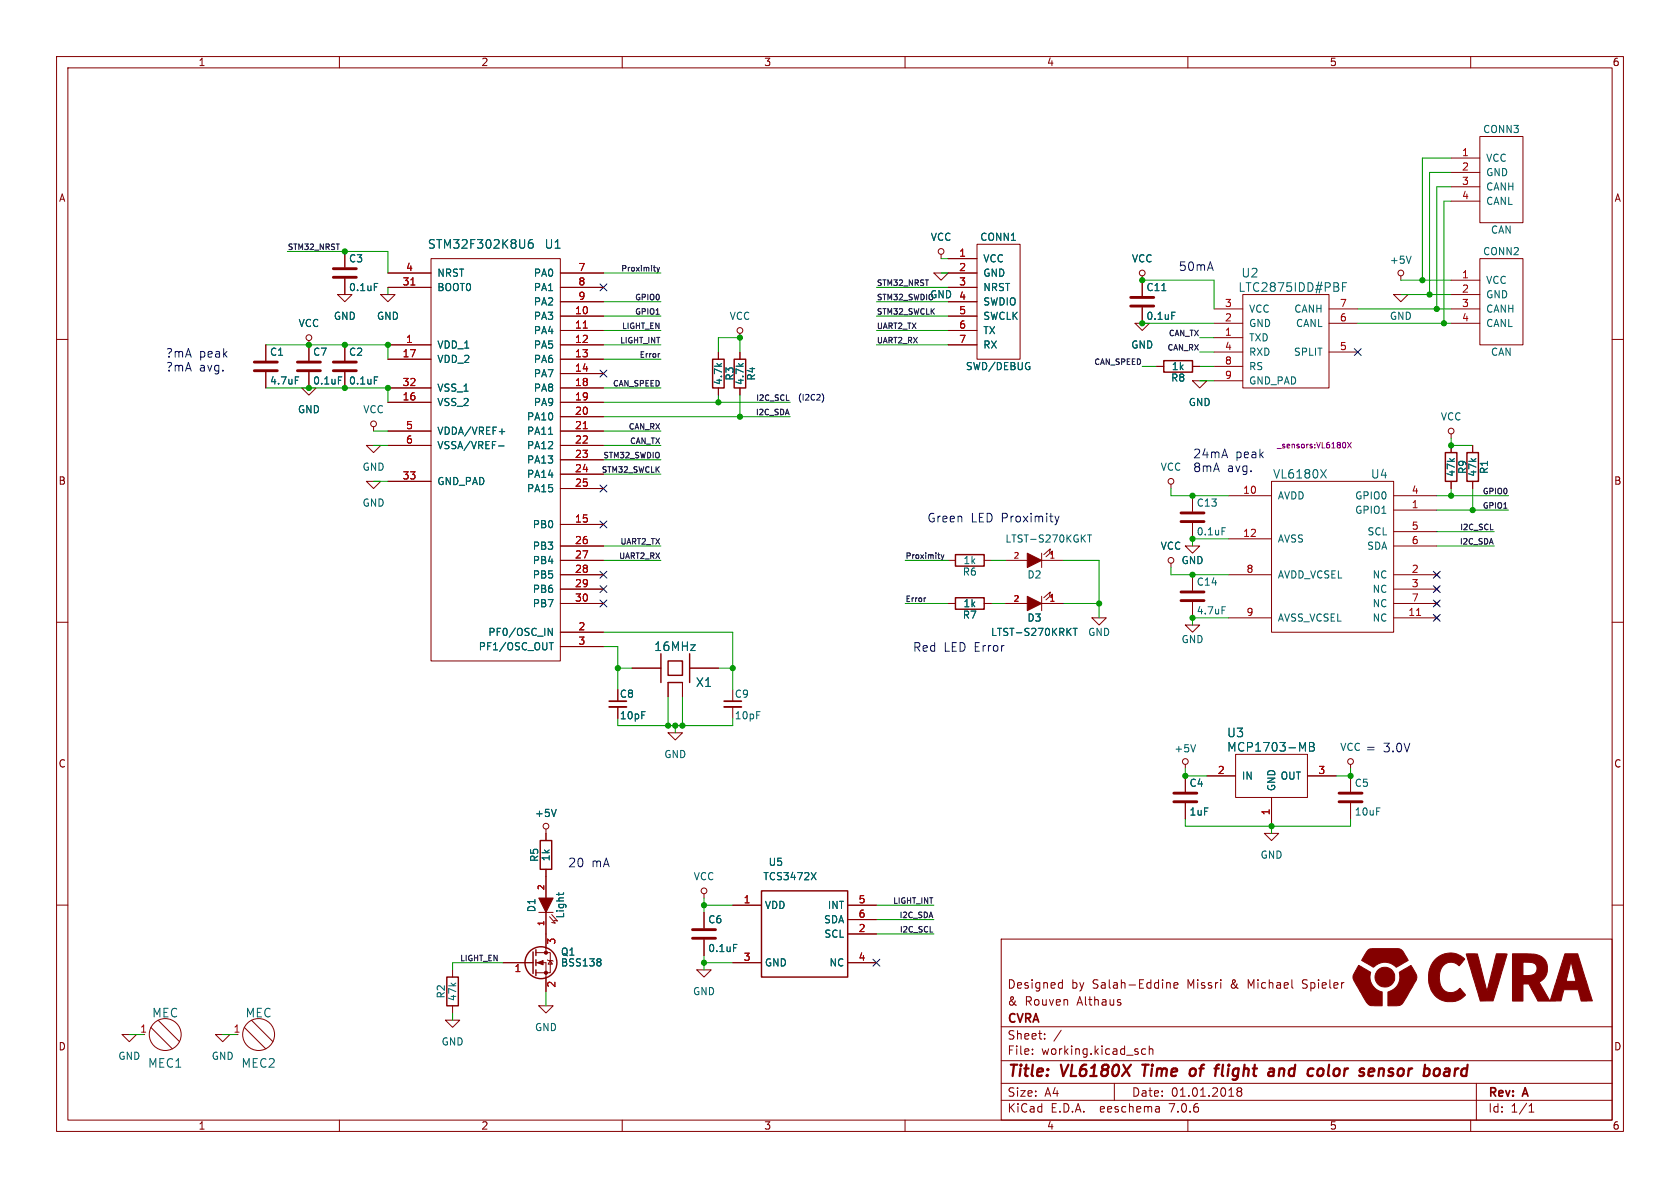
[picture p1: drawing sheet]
<svg xmlns="http://www.w3.org/2000/svg" width="297mm" height="210mm" viewBox="0 0 297 210" stroke-linecap="round" stroke-linejoin="round" font-family="sans-serif">
<g fill="none" stroke="#840000" stroke-width=".18">
<path d="M10 10h277v190h-277zM12 12h273v186h-273zM60 10v2M110 10v2M160 10v2M210 10v2M260 10v2M256.5 27.9h5.1M256.5 30.5h5.1M256.5 33h5.1M256.5 35.6h5.1M261.6 24.1h7.6v15.3h-7.6z"/>
<path d="M10 60h2M59.7 52.1h2.5l-1.2 1.2zM61 44.5v2.7M61 49.3v2.8M67.3 52.1h2.5l-1.2 1.2zM68.6 48.3h7.6M68.6 50.8h7.6M76.2 45.7h22.9v71.1h-22.9zM99.1 48.3h7.6M99.1 50.8h7.6M99.1 53.3h7.6M99.1 55.9h7.6"/>
<path d="M99.1 58.4h7.6M130.8 58.9v.8M165.1 48.3h2.5l-1.2 1.2zM166.4 45v.7M167.6 45.7h5.1M167.6 48.3h5.1M167.6 50.8h5.1M167.6 53.3h5.1M167.6 55.9h5.1M167.6 58.4h5.1M172.7 43.2h7.6v20.3h-7.6zM200.7 57.2h2.5l-1.3 1.2z"/>
<path d="M201.9 48.8v3.5M201.9 54.4v2.8M214.6 54.6h5.1M214.6 57.2h5.1M214.6 59.7h5.1M219.7 52.1h15.2v16.5h-15.2zM234.9 54.6h5.1M234.9 57.2h5.1M246.4 52.1h2.5l-1.3 1.2zM247.6 48.8v.7M256.5 49.5h5.1M256.5 52.1h5.1"/>
<path d="M256.5 54.6h5.1M256.5 57.2h5.1M261.6 45.7h7.6v15.3h-7.6zM285 60h2M47 61v2.8M47 65.8v2.8M53.3 68.6h2.6l-1.3 1.3zM54.6 60.2v3.6M54.6 65.8v2.8M61 61v2.8M61 65.8v2.8M64.8 78.7h2.5l-1.3 1.3z"/>
<path d="M66 75.4v.8M68.6 61h7.6M68.6 63.5h7.6M68.6 71.1h7.6M68.6 68.6h7.6M68.6 76.2h7.6M68.6 78.7h7.6M99.1 61h7.6M99.1 63.5h7.6M99.1 66h7.6M99.1 71.1h7.6M99.1 68.6h7.6"/>
<path d="M99.1 73.7h7.6M99.1 76.2h7.6M99.1 78.7h7.6M127 62.2v1.3M127 68.6v1.3M130.8 62.2v1.3M130.8 68.6v1.3M167.6 61h5.1M204.5 64.8h1.2M210.8 67.3h2.6l-1.3 1.3zM210.8 64.8h1.3M214.6 64.8h5.1"/>
<path d="M214.6 62.2h5.1M214.6 67.3h5.1M234.9 62.2h5.1M256.5 76.7v.8M256.5 78.7v1.3M260.3 78.7v1.3M64.8 85.1h2.5l-1.3 1.3zM68.6 85.1h7.6M99.1 99.1h7.6M99.1 96.5h7.6M99.1 92.7h7.6M99.1 81.3h7.6"/>
<path d="M99.1 83.8h7.6M99.1 86.4h7.6M167.6 99.1h1.3M174 99.1h1.3M177.8 99.1h3.8M184.1 97.8v2.5M184.1 99.1h3.9M185.5 97.7l.2-.7-1.2 1M185.9 98l.2-.6-1.2 1M207 85.6v.8M207 99.6v.7M209.5 96.5h2.6l-1.3 1.3z"/>
<path d="M210.8 87.6v2.8M210.8 92.5v2.8M217.2 87.6h7.6M217.2 95.3h7.6M224.8 85.1h21.6v26.7h-21.6zM246.4 90.2h7.6M246.4 87.6h7.6M246.4 94h7.6M246.4 96.5h7.6M256.5 85.1v1.3M260.3 85.1v1.3M10 110h2"/>
<path d="M99.1 106.7h7.6M99.1 101.6h7.6M99.1 104.1h7.6M99.1 111.8h7.6M99.1 114.3h7.6M111.8 118.1h5M121.9 118.1h5.1M167.6 106.7h1.3M174 106.7h1.3M177.8 106.7h3.8M184.1 105.4v2.6M184.1 106.7h3.9"/>
<path d="M185.5 105.3l.2-.7-1.2 1.1M185.9 105.7l.2-.7-1.2 1M193 109.2h2.6l-1.3 1.3zM209.5 110.5h2.6l-1.3 1.3zM210.8 101.6v2.8M210.8 106.4v2.8M217.2 109.2h7.6M217.2 101.6h7.6M246.4 106.7h7.6M246.4 109.2h7.6M246.4 101.6h7.6M246.4 104.1h7.6"/>
<path d="M253.6 108.8l.8 .8M253.6 101.2l.8 .8M253.6 103.8l.8 .7M253.6 106.3l.8 .8M254.4 108.8l-.8 .8M254.4 101.2l-.8 .8M254.4 103.8l-.8 .7M254.4 106.3l-.8 .8M285 110h2M109.2 125v2M118.1 129.5h2.5l-1.2 1.3zM118.1 120.7v2.5"/>
<path d="M120.6 120.7v2.5M129.5 125v2M209.5 135.1v.8M209.5 137.2v2.8M213.4 137.2h5M218.4 133.4h12.7v7.6h-12.7zM231.1 137.2h5.1M238.8 135.1v.8M238.8 137.2v2.8M10 160h2M96.5 146.6v2M96.5 153.7v5.1"/>
<path d="M124.5 158v.8M209.5 142v2.8M223.5 147.3h2.6l-1.3 1.3zM224.8 141v5.1M238.8 142v2.8M285 160h2M80 171.5v1.2M80 177.8v1.3M88.9 170.2h5.3M94.7 170.2h1.8v5.1M94.7 168.4h1.8M95.2 177.8h2.6l-1.3 1.3z"/>
<path d="M95.2 161.3h2.6M96.5 168.4h.8v3.6h-2.6M96.5 161.3v7.1M96.8 169.7l.1 .1h.8l.1 .1M97.2 162.1l1 1.1-.7-.1M97.3 169.8l.4 .6h-.8zM97.5 161.7l1.1 1.1-.7-.1M123.2 171.5h2.5l-1.2 1.2zM124.5 161.3v2.8M124.5 166.1v2.8M129.5 160h5.1M129.5 170.2h5.1"/>
<path d="M149.9 160h5M149.9 165.1h5M149.9 170.2h5M149.9 162.6h5M177 166h108v32h-108zM187.4 173.7l.4 .1M187.8 173.2v1.5M187.8 174.6l-.4 .1M198 177.2l.2 .2-.2 .3M198 176.7l.1 .1M206.3 173.8h.5l.1 .9M207.5 174.2l.7-.1v-.3l-.5-.1-.2 .2 .1 .7h.6"/>
<path d="M21.6 182.9h2.5l-1.2 1.3zM26.7 181.6l3.8 3.8M27.9 180.3l3.8 3.9M38.1 182.9h2.5l-1.2 1.3zM43.2 181.6l3.8 3.8M44.4 180.3l3.9 3.9M60 198v2M78.7 180.3h2.6l-1.3 1.3zM110 198v2M160 198v2M177 194.5h108M177 191.5h108"/>
<path d="M177 187.5h108M177 181.5h108M182.5 186.3v.1M182.5 185.5v.1M184.7 183.6v.1M184.7 182.8v.1M187.6 182.1l-1.3 2M197 191.5v3M202.5 185.5l-.4-.1-.3 .3v.4l.2 .2h.5M203.2 185.5l.2-.1 .3 .1 .1 .9M203.2 184.9v1.5M204.9 195.7l.1 .9"/>
<path d="M205 196.5l-.2 .1M205 196h-.2M210 198v2M218.7 192.4v.3l.3 .2M219 192.9l-.3 .3v.5l.3 .1h.2l.3-.3v-.4l-.3-.2M219 192.9h.2M219.5 192.4v.3l-.3 .2M260 198v2M261 191.5v6.5M270.3 196.6h.9M270.3 195.5l.4-.4v1.5"/>
<circle cx="54.6" cy="59.7" r=".51"/>
<circle cx="130.8" cy="58.4" r=".51"/>
<circle cx="166.4" cy="44.5" r=".51"/>
<circle cx="201.9" cy="48.3" r=".51"/>
<circle cx="247.7" cy="48.3" r=".51"/>
<circle cx="66" cy="74.9" r=".51"/>
<circle cx="256.5" cy="76.2" r=".51"/>
<circle cx="207" cy="85.1" r=".51"/>
<circle cx="207" cy="99.1" r=".51"/>
<circle cx="209.6" cy="134.6" r=".51"/>
<circle cx="238.8" cy="134.6" r=".51"/>
<circle cx="96.5" cy="146.1" r=".51"/>
<circle cx="124.5" cy="157.5" r=".51"/>
<circle cx="29.2" cy="182.9" r="2.82"/>
<circle cx="45.7" cy="182.9" r="2.82"/>
</g>
<g fill="none" stroke="#840000" stroke-width=".4">
<path d="M201.9 188.2h1.2M202.5 188.2l-.2 2M211.3 189.8a.57 .57 0 0 1-.9 .2M211.3 189.1a.57 .57 0 0 0-.9 .2M216.2 188.2l-.2 1.7 .3 .3M226.2 188.9l-.1 1.3M226.8 188.9l-.6 .2M233.7 188.9l.3 .4-.1 .5-.2 .3M243.8 188.9l-.1 1.3M244.6 189a.57 .57 0 0 0-.8 .1M251.9 188.2l-.2 2M255.5 189l.2-.1 .5 .1v1.2"/>
<path d="M256.2 190.1l-.7 .1M256.3 189.4h-.7"/>
</g>
<g fill="#840000" stroke="#840000" stroke-width=".18">
<path d="M181.6 105.4l2.5 1.3-2.5 1.3z"/>
<path d="M240.2 170.6l2.1 1.3a2.68 2.68 0 0 0 2 3.4v2.5h-1.3a1.49 1.49 0 0 1-1.7-1.1l-1.7-2.8a1.63 1.63 0 0 1 .1-2.3z"/>
<path d="M247.4 171.9l2.1-1.2 1 1.8-.2 .8-1.9 3.4a1.5 1.5 0 0 1-1.5 1.1h-1.5v-2.4a2.79 2.79 0 0 0 2-3.5z"/>
<path d="M241.8 168l.3-.2 .5-.1h4.7a1.33 1.33 0 0 1 1.1 1.1l.5 1-2.1 1.2a2.78 2.78 0 0 0-4 0l-2.1-1.2z"/>
<path d="M267.4 168.6h3.2a2.64 2.64 0 0 1 2.9 1.9 2.64 2.64 0 0 1-1.4 3.1l1.9 3.4h-2.1l-1.6-3.1h-1.1v3.1h-1.8v-4.5h2.7a1.45 1.45 0 0 0 1.6-1 1.06 1.06 0 0 0-1.2-1.4h-1.3v2.4h-1.8z"/>
<path d="M253.6 169.7a3.5 3.5 0 0 1 5.3-.1l-.9 1.1a1.98 1.98 0 0 0-2.2-.5 1.98 1.98 0 0 0-1.3 1.8 3.1 3.1 0 0 0 1.2 3.3 2.27 2.27 0 0 0 2.4-.6l1 1.1-.1 .2a3.2 3.2 0 0 1-2.2 1.1 3.8 3.8 0 0 1-4.2-3.8 4.7 4.7 0 0 1 1-3.6z"/>
<path d="M259.2 168.6h2l1.7 6.6 1.6-6.6 1.9 .1-2.4 8.2-2.3 .1z"/>
<path d="M276.7 168.6h2.2l2.6 8.3-2 .1-.5-2h-2.5l-.5 1.9-2 .1 1.2-3.6 3.4 .1-.9-3.4-.8 3.3h-1.7z"/>
<path d="M181.6 97.8l2.5 1.3-2.5 1.2z"/>
<path d="M95.2 158.8h2.6l-1.3 2.5z"/>
<path d="M95 170.2l1-.4v.8z"/>
<circle cx="244.8" cy="172.7" r="1.76"/>
<circle cx="96.5" cy="172" r=".28"/>
<circle cx="96.5" cy="168.4" r=".28"/>
</g>
<g fill="none" stroke="#006464" stroke-width=".18">
<path d="M66.2 50.1h.6M94.1 42.4a.6 .6 0 0 0-.7 .6v.6l.1 .2 .5 .1 .2-.2 .1-.5-.2-.2-.4-.1-.3 .3M205.4 51.4h.7M207.2 55.2h.6M237.3 50.7h.6M238.1 50h-.8v1.5M249.5 45.3l-.5 1.3M52.2 66.6h.6M59.8 66.6h.6M66.2 66.6h.6M88.1 78.8h1M88.3 76.3h.9"/>
<path d="M97 76.8h.7M181.8 64.8h.3l-.1 .5M192.3 94.6h.7M192.6 94.6v1.2M216 93.3h.6M233.5 83l1 1.5M234.5 83l-1 1.5M96.9 111.1l.7 1.2v-1.2M97.1 113.6h.7M97.5 113.6v1.3M189.7 111.1h.7M190.1 111.1v1.2"/>
<path d="M216 107.3h.6M211.4 131.6l-.5 1.3M231.5 131.3h.5l.2 .1 .1 .3-.3 .3a.41 .41 0 0 1 .4 .3 .41 .41 0 0 1-.3 .5h-.6zM231.5 132h.5M98.3 143.1l-.4 1.2M98.8 157.8v.5M99.6 157.8v.3M143.4 154.2l.9 1.3M144.3 154.2l-.9 1.3M106 169.5l.2 .2-.2 .3 .2 .3v.2l-.2 .3M129.7 166.9h.6"/>
</g>
<g fill="none" stroke="#840000" stroke-width=".51">
<path d="M58.9 49h4.1M58.9 47.5h4.1M199.9 54.1h4.1M199.9 52.6h4.1M45 65.5h4M45 64h4M52.6 65.5h4M52.6 64h4M58.9 65.5h4.1M58.9 64h4.1M208.8 92.2h4.1M208.8 90.7h4.1"/>
<path d="M208.8 106.2h4.1M208.8 104.6h4.1M207.5 141.7h4.1M207.5 140.2h4.1M236.7 141.7h4.1M236.7 140.2h4.1M122.4 165.9h4.1M122.4 164.3h4.1"/>
</g>
<g fill="none" stroke="#840000" stroke-width=".25">
<path d="M126 63.5h2v5.1h-2zM129.8 63.5h2v5.1h-2zM205.7 63.8h5.1v2h-5.1zM168.9 98h5.1v2.1h-5.1zM255.5 80h2.1v5.1h-2.1zM259.3 80h2.1v5.1h-2.1zM116.8 115.6v5.1M118.1 116.8h2.5v2.6h-2.5zM121.9 115.6v5.1M168.9 105.7h5.1v2h-5.1zM118.1 120.7h2.5M95.5 148.6h2v5.1h-2z"/>
<path d="M134.6 157.5h15.3v15.2h-15.3zM79 172.7h2v5.1h-2zM94.2 168.3v3.8M94.7 167.9v1M94.7 169.7v1M94.7 171.5v1"/>
<circle cx="95.6" cy="170.2" r="2.82"/>
</g>
<path d="M107.7 125h3M128 125h3.1" fill="none" stroke="#840000" stroke-width=".33"/>
<path d="M107.7 124h3M128 124h3.1" fill="none" stroke="#840000" stroke-width=".3"/>
<path d="M72.6 50.4h.8M103.1 58h.7M103.1 75.8h.7M250.4 108.8h.8" fill="none" stroke="#a90000" stroke-width=".18"/>
<path d="M237.8 78.2l.1 .4-.1 .5M238.2 78.2l.7 1M238.9 78.2l-.7 1" fill="none" stroke="#840084" stroke-width=".18"/>
<path d="M115.5 47.3h.4M115.8 47.9h.1M116.1 47.3l.3 .6M116.4 47.9l-.3 .4M116.6 47.3l-.2 .6M116.6 62.5l-.1 .1M166.4 98.1l.2 .6M166.6 98.7l-.2 .4M166.9 98.1l-.3 .6M163.6 105.7h.1" fill="none" stroke="#0f0f0f" stroke-width=".18"/>
<path d="M145.3 69.6a1.17 1.17 0 0 1 0 1.5M186.5 91.2l.4 1.1M186.9 92.3l-.2 .3-.2 .2M187.2 91.2l-.3 1.1" fill="none" stroke="#0000c2" stroke-width=".18"/>
<g fill="none" stroke="#009600" stroke-width=".18">
<path d="M256.5 33h-2.5v21.6M256.5 35.6h-1.2v21.6M256.5 30.5h-3.8v21.6M256.5 27.9h-5v21.6M50.8 44.5h17.8v3.8M68.6 50.8v1.3M106.7 48.3h10.1M106.7 53.3h10.1M106.7 55.9h10.1M106.7 58.4h10.1M154.9 50.8h12.7M154.9 53.3h12.7"/>
<path d="M154.9 55.9h12.7M154.9 58.4h12.7M166.4 48.3h1.2M166.4 45.7h1.2M201.9 49.5h12.7v5.1M201.9 57.2h12.7M212.1 59.7h2.5M240 57.2h16.5M240 54.6h16.5M247.6 49.5h8.9M247.6 52.1h8.9M47 61h21.6v2.5"/>
<path d="M47 68.6h21.6v2.5M66 78.7h2.6M66 76.2h2.6M106.7 61h10.1M106.7 78.7h10.1M106.7 73.7h33M106.7 71.1h33M106.7 76.2h10.1M106.7 63.5h10.1M106.7 68.6h10.1M127 62.2v-2.5h3.8v2.5M127 69.9v1.2"/>
<path d="M130.8 69.9v3.8M154.9 61h12.7M201.9 64.8h2.6M212.1 64.8h2.5M212.1 67.3h2.5M212.1 62.2h2.5M256.5 77.5v1.2h3.8M66 85.1h2.6M106.7 99.1h10.1M106.7 81.3h10.1M106.7 96.5h10.1M106.7 83.8h10.1"/>
<path d="M160 99.1h7.6M175.3 99.1h2.5M188 99.1h6.3v10.1M207 86.4v1.2h10.2M217.2 95.3h-6.4v1.2M254 87.6h12.7M254 96.5h10.2M254 90.2h12.7M254 94h10.2M256.5 86.4v1.2M260.3 86.4v3.8M106.7 114.3h2.5v7.6"/>
<path d="M106.7 111.8h22.8v10.1M109.2 118.1h2.6M127 118.1h2.5M160 106.7h7.6M175.3 106.7h2.5M188 106.7h6.3M207 100.3v1.3h10.2M217.2 109.2h-6.4v1.3M109.2 128.3h20.3M118.1 123.2v5.1M119.4 128.3v1.2M120.6 123.2v5.1"/>
<path d="M209.5 135.9v1.3h3.9M238.8 135.9v1.3h-2.6M124.5 158.8v2.5M209.5 144.8v1.3h29.3v-1.3M224.8 146.1v1.2M80 179.1v1.2M88.9 170.2h-8.9v1.3M96.5 175.3v2.5M124.5 160h5M124.5 168.9v2.6M124.5 170.2h5M154.9 160h10.2"/>
<path d="M154.9 165.1h10.2M154.9 162.6h10.2M22.9 182.9h2.5M39.4 182.9h2.5"/>
</g>
<g fill="none" stroke="#000084" stroke-width=".18">
<path d="M106.1 50.2l1.2 1.2M107.3 50.2l-1.2 1.2M106.1 65.4l1.2 1.2M107.3 65.4l-1.2 1.2M239.4 61.6l1.2 1.2M240.6 61.6l-1.2 1.2M106.1 85.8l1.2 1.2M106.1 92.1l1.2 1.2M107.3 85.8l-1.2 1.2M107.3 92.1l-1.2 1.2M106.1 103.5l1.2 1.2M106.1 106.1l1.2 1.2"/>
<path d="M106.1 101l1.2 1.2M107.3 103.5l-1.2 1.2M107.3 106.1l-1.2 1.2M107.3 101l-1.2 1.2M253.4 103.5l1.2 1.2M253.4 101l1.2 1.2M253.4 108.6l1.2 1.2M253.4 106.1l1.2 1.2M254.6 103.5l-1.2 1.2M254.6 101l-1.2 1.2M254.6 108.6l-1.2 1.2M254.6 106.1l-1.2 1.2"/>
<path d="M154.3 169.6l1.2 1.2M155.5 169.6l-1.2 1.2"/>
</g>
<g fill="#009600" stroke="#009600" stroke-width=".18">
<circle cx="224.8" cy="146.1" r=".46"/>
<circle cx="209.5" cy="137.2" r=".46"/>
<circle cx="124.5" cy="160" r=".46"/>
<circle cx="129.5" cy="118.1" r=".46"/>
<circle cx="255.3" cy="57.2" r=".46"/>
<circle cx="254" cy="54.6" r=".46"/>
<circle cx="252.7" cy="52.1" r=".46"/>
<circle cx="251.5" cy="49.5" r=".46"/>
<circle cx="260.3" cy="90.2" r=".46"/>
<circle cx="210.8" cy="87.6" r=".46"/>
<circle cx="238.8" cy="137.2" r=".46"/>
<circle cx="210.8" cy="101.6" r=".46"/>
<circle cx="210.8" cy="95.3" r=".46"/>
<circle cx="194.3" cy="106.7" r=".46"/>
<circle cx="201.9" cy="49.5" r=".46"/>
<circle cx="201.9" cy="57.2" r=".46"/>
<circle cx="210.8" cy="109.2" r=".46"/>
<circle cx="256.5" cy="87.6" r=".46"/>
<circle cx="256.5" cy="78.7" r=".46"/>
<circle cx="130.8" cy="73.7" r=".46"/>
<circle cx="127" cy="71.1" r=".46"/>
<circle cx="130.8" cy="59.7" r=".46"/>
<circle cx="120.6" cy="128.3" r=".46"/>
<circle cx="119.4" cy="128.3" r=".46"/>
<circle cx="118.1" cy="128.3" r=".46"/>
<circle cx="109.2" cy="118.1" r=".46"/>
<circle cx="68.6" cy="68.6" r=".46"/>
<circle cx="68.6" cy="61" r=".46"/>
<circle cx="61" cy="61" r=".46"/>
<circle cx="54.6" cy="61" r=".46"/>
<circle cx="61" cy="68.6" r=".46"/>
<circle cx="54.6" cy="68.6" r=".46"/>
<circle cx="61" cy="44.5" r=".46"/>
<circle cx="124.5" cy="170.2" r=".46"/>
</g>
<g font-size="2.8" fill="#840000">
<text x="178" y="190.9">Title:</text>
<text x="187.7" y="190.9">VL6180X</text>
<text x="202.8" y="190.9">Time</text>
<text x="212" y="190.9">of</text>
<text x="217.3" y="190.9">flight</text>
<text x="227.5" y="190.9">and</text>
<text x="235.3" y="190.9">color</text>
<text x="245.2" y="190.9">sensor</text>
<text x="257.4" y="190.9">board</text>
</g>
<g font-size="2.1" fill="#006464">
<text x="75.5" y="44.2">STM32F302K8U6</text>
<text x="96.2" y="44.2">U1</text>
<text x="218.8" y="51.8">LTC2875IDD#PBF</text>
<text x="219.4" y="49.3">U2</text>
<text x="225" y="84.8">VL6180X</text>
<text x="242.3" y="84.8">U4</text>
<text x="115.6" y="115.3">16MHz</text>
<text x="122.9" y="121.6">X1</text>
<text x="216.8" y="130.5">U3</text>
<text x="216.8" y="133.1">MCP1703-MB</text>
<text x="26.8" y="180.1">MEC</text>
<text x="43.3" y="180.1">MEC</text>
<text x="26.1" y="189">MEC1</text>
<text x="42.6" y="189">MEC2</text>
</g>
<g font-size="2.1" fill="#0000c2">
<text x="208.3" y="48">50mA</text>
<text x="29.2" y="63.3">?mA</text>
<text x="29.2" y="65.8">?mA</text>
<text x="35.2" y="63.3">peak</text>
<text x="35.2" y="65.8">avg.</text>
<text x="210.8" y="81.1">24mA</text>
<text x="210.8" y="83.6">8mA</text>
<text x="216.9" y="83.6">avg.</text>
<text x="218.4" y="81.1">peak</text>
<text x="163.8" y="92.5">Green</text>
<text x="171.6" y="92.5">LED Proximity</text>
<text x="161.3" y="115.3">Red</text>
<text x="166.8" y="115.3">LED Error</text>
<text x="241.3" y="133.1">=</text>
<text x="244.5" y="133.1">3.0V</text>
<text x="100.3" y="153.4">20</text>
<text x="104.5" y="153.4">mA</text>
</g>
<g font-size="2.1" fill="#840000">
<text x="178" y="178">&amp;</text>
<text x="178" y="175">Designed</text>
<text x="181.2" y="178">Rouven</text>
<text x="189.4" y="175">by</text>
<text x="190.5" y="178">Althaus</text>
<text x="193.2" y="175">Salah-Eddine</text>
<text x="210" y="175">Missri</text>
<text x="217.8" y="175">&amp;</text>
<text x="221" y="175">Michael</text>
<text x="230.8" y="175">Spieler</text>
<text x="178" y="184">Sheet:</text>
<text x="178" y="181.2">CVRA</text>
<text x="178" y="186.7">File:</text>
<text x="184.1" y="186.7">working.kicad_sch</text>
<text x="178" y="196.9">KiCad</text>
<text x="178" y="194.1">Size:</text>
<text x="184.7" y="194.1">A4</text>
<text x="185.7" y="196.9">E.D.A.</text>
<text x="194.6" y="196.9">eeschema</text>
<text x="200" y="194.1">Date:</text>
<text x="207" y="196.9">7.0.6</text>
<text x="207" y="194.1">01.01.2018</text>
<text x="263" y="194.3">Rev:</text>
<text x="263" y="196.9">Id:</text>
<text x="267.1" y="196.9">1/1</text>
<text x="269.4" y="194.3">A</text>
</g>
<g font-size="1.8" fill="#840000">
<text x="35" y="11.9">1</text>
<text x="85" y="11.9">2</text>
<text x="135" y="11.9">3</text>
<text x="185" y="11.9">4</text>
<text x="235" y="11.9">5</text>
<text x="285" y="11.9">6</text>
<text x="10.3" y="35.9">A</text>
<text x="285.3" y="35.9">A</text>
<text x="10.3" y="85.9">B</text>
<text x="285.3" y="85.9">B</text>
<text x="109.5" y="123.5">C8</text>
<text x="10.3" y="135.9">C</text>
<text x="285.3" y="135.9">C</text>
<text x="10.3" y="185.9">D</text>
<text x="285.3" y="185.9">D</text>
<text x="35" y="199.9">1</text>
<text x="85" y="199.9">2</text>
<text x="135" y="199.9">3</text>
<text x="185" y="199.9">4</text>
<text x="235" y="199.9">5</text>
<text x="285" y="199.9">6</text>
</g>
<g font-size="1.8" fill="#006464">
<text x="262.1" y="23.7">CONN3</text>
<text x="262.6" y="28.8">VCC</text>
<text x="262.6" y="31.3">GND</text>
<text x="262.6" y="33.9">CANH</text>
<text x="262.6" y="36.4">CANL</text>
<text x="263.5" y="41.5">CAN</text>
<text x="61.6" y="46.6">C3</text>
<text x="164.5" y="42.8">VCC</text>
<text x="173.2" y="42.8">CONN1</text>
<text x="173.7" y="46.6">VCC</text>
<text x="200" y="46.6">VCC</text>
<text x="245.6" y="46.8">+5V</text>
<text x="262.1" y="45.3">CONN2</text>
<text x="61.6" y="51.7">0.1uF</text>
<text x="77.2" y="51.7">BOOT0</text>
<text x="77.2" y="49.1">NRST</text>
<text x="94.3" y="49.1">PA0</text>
<text x="94.3" y="51.7">PA1</text>
<text x="173.7" y="49.1">GND</text>
<text x="173.7" y="51.7">NRST</text>
<text x="202.6" y="51.7">C11</text>
<text x="262.6" y="50.4">VCC</text>
<text x="262.6" y="52.9">GND</text>
<text x="52.7" y="58">VCC</text>
<text x="58.9" y="56.7">GND</text>
<text x="66.5" y="56.7">GND</text>
<text x="94.3" y="56.7">PA3</text>
<text x="94.3" y="59.3">PA4</text>
<text x="94.3" y="54.2">PA2</text>
<text x="128.9" y="56.7">VCC</text>
<text x="173.7" y="54.2">SWDIO</text>
<text x="173.7" y="56.7">SWCLK</text>
<text x="173.7" y="59.3">TX</text>
<text x="202.6" y="56.7">0.1uF</text>
<text x="220.7" y="58">GND</text>
<text x="220.7" y="55.5">VCC</text>
<text x="228.7" y="55.5">CANH</text>
<text x="229" y="58">CANL</text>
<text x="245.6" y="56.7">GND</text>
<text x="262.6" y="55.5">CANH</text>
<text x="262.6" y="58">CANL</text>
<text x="47.6" y="63.1">C1</text>
<text x="55.3" y="63.1">C7</text>
<text x="61.6" y="63.1">C2</text>
<text x="77.2" y="61.8">VDD_1</text>
<text x="77.2" y="64.4">VDD_2</text>
<text x="94.3" y="61.8">PA5</text>
<text x="94.3" y="64.4">PA6</text>
<text x="170.7" y="65.6">SWD/DEBUG</text>
<text x="173.7" y="61.8">RX</text>
<text x="199.9" y="61.8">GND</text>
<text x="207.1" y="65.6">1k</text>
<text x="220.7" y="60.6">TXD</text>
<text x="220.7" y="63.1">RXD</text>
<text x="220.7" y="65.6">RS</text>
<text x="228.7" y="63.1">SPLIT</text>
<text x="263.5" y="63.1">CAN</text>
<text x="47.6" y="68.2">4.7uF</text>
<text x="55.3" y="68.2">0.1uF</text>
<text x="61.6" y="68.2">0.1uF</text>
<text x="77.2" y="72">VSS_2</text>
<text x="77.2" y="69.4">VSS_1</text>
<text x="94.3" y="66.9">PA7</text>
<text x="94.3" y="69.4">PA8</text>
<text x="94.3" y="72">PA9</text>
<text x="127.9" y="68.2" transform="rotate(-90 127.9 68.2)">4.7k</text>
<text x="129.9" y="67.4" transform="rotate(-90 129.9 67.4)">R3</text>
<text x="131.7" y="68.2" transform="rotate(-90 131.7 68.2)">4.7k</text>
<text x="133.7" y="67.4" transform="rotate(-90 133.7 67.4)">R4</text>
<text x="206.9" y="67.7">R8</text>
<text x="210.1" y="72">GND</text>
<text x="220.7" y="68.2">GND_PAD</text>
<text x="52.6" y="73.3">GND</text>
<text x="64.1" y="73.3">VCC</text>
<text x="77.2" y="77.1">VDDA/VREF+</text>
<text x="93.1" y="74.5">PA10</text>
<text x="93.1" y="77.1">PA11</text>
<text x="254.6" y="74.5">VCC</text>
<text x="64" y="83.4">GND</text>
<text x="77.2" y="79.6">VSSA/VREF-</text>
<text x="93.1" y="79.6">PA12</text>
<text x="93.1" y="82.1">PA13</text>
<text x="205.1" y="83.4">VCC</text>
<text x="259.4" y="83.9" transform="rotate(-90 259.4 83.9)">R9</text>
<text x="263.2" y="83.9" transform="rotate(-90 263.2 83.9)">R1</text>
<text x="64" y="89.8">GND</text>
<text x="77.2" y="86">GND_PAD</text>
<text x="93.1" y="84.7">PA14</text>
<text x="93.1" y="87.2">PA15</text>
<text x="211.5" y="89.8">C13</text>
<text x="225.8" y="88.5">AVDD</text>
<text x="239.5" y="88.5">GPIO0</text>
<text x="257.4" y="84.4" transform="rotate(-90 257.4 84.4)">47k</text>
<text x="261.2" y="84.4" transform="rotate(-90 261.2 84.4)">47k</text>
<text x="94.1" y="93.6">PB0</text>
<text x="211.5" y="94.8">0.1uF</text>
<text x="239.5" y="91">GPIO1</text>
<text x="241.7" y="94.8">SCL</text>
<text x="94.1" y="97.4">PB3</text>
<text x="94.1" y="99.9">PB4</text>
<text x="170.1" y="102">R6</text>
<text x="170.2" y="99.9">1k</text>
<text x="177.6" y="96.1">LTST-S270KGKT</text>
<text x="205.1" y="97.4">VCC</text>
<text x="208.8" y="99.9">GND</text>
<text x="225.8" y="96.1">AVSS</text>
<text x="241.6" y="97.4">SDA</text>
<text x="94.1" y="102.5">PB5</text>
<text x="94.1" y="105">PB6</text>
<text x="94.1" y="107.5">PB7</text>
<text x="170.2" y="107.5">1k</text>
<text x="181.5" y="102.5">D2</text>
<text x="211.5" y="103.7">C14</text>
<text x="225.8" y="102.5">AVDD_VCSEL</text>
<text x="242.6" y="102.5">NC</text>
<text x="242.6" y="105">NC</text>
<text x="242.6" y="107.5">NC</text>
<text x="86.2" y="112.6">PF0/OSC_IN</text>
<text x="170.1" y="109.6">R7</text>
<text x="175.1" y="112.6">LTST-S270KRKT</text>
<text x="181.5" y="110.1">D3</text>
<text x="192.3" y="112.6">GND</text>
<text x="208.8" y="113.9">GND</text>
<text x="211.5" y="108.8">4.7uF</text>
<text x="225.8" y="110.1">AVSS_VCSEL</text>
<text x="242.6" y="110.1">NC</text>
<text x="84.5" y="115.2">PF1/OSC_OUT</text>
<text x="129.8" y="123.5">C9</text>
<text x="109.5" y="127.4">10pF</text>
<text x="117.3" y="134.2">GND</text>
<text x="207.5" y="133.2">+5V</text>
<text x="236.8" y="132.9">VCC</text>
<text x="210.2" y="139.3">C4</text>
<text x="219.5" y="138">IN</text>
<text x="225.7" y="140" transform="rotate(-90 225.7 140)">GND</text>
<text x="226.3" y="138">OUT</text>
<text x="239.4" y="139.3">C5</text>
<text x="94.5" y="144.6">+5V</text>
<text x="210.2" y="144.4">1uF</text>
<text x="239.4" y="144.4">10uF</text>
<text x="95.4" y="152.5" transform="rotate(-90 95.4 152.5)">R5</text>
<text x="97.4" y="152.4" transform="rotate(-90 97.4 152.4)">1k</text>
<text x="122.5" y="155.8">VCC</text>
<text x="134.9" y="155.8">TCS3472X</text>
<text x="135.8" y="153.3">U5</text>
<text x="222.8" y="152">GND</text>
<text x="94.8" y="161.4" transform="rotate(-90 94.8 161.4)">D1</text>
<text x="135.1" y="160.9">VDD</text>
<text x="146.2" y="160.9">INT</text>
<text x="99.9" y="162.5" transform="rotate(-90 99.9 162.5)">Light</text>
<text x="125.1" y="163.4">C6</text>
<text x="145.6" y="163.4">SDA</text>
<text x="145.6" y="166">SCL</text>
<text x="99.1" y="171">BSS138</text>
<text x="99.1" y="169.1">Q1</text>
<text x="125.1" y="168.5">0.1uF</text>
<text x="135.1" y="171">GND</text>
<text x="146.5" y="171">NC</text>
<text x="78.8" y="176.6" transform="rotate(-90 78.8 176.6)">R2</text>
<text x="80.9" y="177.1" transform="rotate(-90 80.9 177.1)">47k</text>
<text x="122.4" y="176.1">GND</text>
<text x="78" y="185">GND</text>
<text x="94.5" y="182.5">GND</text>
<text x="20.8" y="187.6">GND</text>
<text x="37.3" y="187.6">GND</text>
</g>
<g font-size="1.8" fill="#a90000">
<text x="258.4" y="27.7">1</text>
<text x="258.4" y="30.2">2</text>
<text x="258.4" y="32.8">3</text>
<text x="258.4" y="35.3">4</text>
<text x="169.5" y="45.5">1</text>
<text x="71.1" y="50.5">31</text>
<text x="71.7" y="48">4</text>
<text x="102.2" y="48">7</text>
<text x="102.2" y="50.5">8</text>
<text x="102.2" y="53.1">9</text>
<text x="164.3" y="52.9">GND 4</text>
<text x="169.5" y="48">2</text>
<text x="169.5" y="50.5">3</text>
<text x="258.4" y="49.3">1</text>
<text x="258.4" y="51.8">2</text>
<text x="101.6" y="55.6">10</text>
<text x="101.6" y="58.2">11</text>
<text x="169.5" y="55.6">5</text>
<text x="169.5" y="58.2">6</text>
<text x="216.5" y="59.4">1</text>
<text x="216.5" y="56.9">2</text>
<text x="216.5" y="54.4">3</text>
<text x="236.8" y="56.9">6</text>
<text x="236.8" y="54.4">7</text>
<text x="258.4" y="54.4">3</text>
<text x="258.4" y="56.9">4</text>
<text x="71.1" y="63.2">17</text>
<text x="71.7" y="60.7">1</text>
<text x="101.6" y="60.7">12</text>
<text x="101.6" y="63.2">13</text>
<text x="101.6" y="65.8">14</text>
<text x="169.5" y="60.7">7</text>
<text x="216.5" y="62">4</text>
<text x="216.5" y="64.5">8</text>
<text x="236.8" y="62">5</text>
<text x="71.1" y="70.9">16</text>
<text x="71.1" y="68.3">32</text>
<text x="101.6" y="68.3">18</text>
<text x="101.6" y="70.9">19</text>
<text x="216.5" y="67.1">9</text>
<text x="71.7" y="75.9">5</text>
<text x="101.6" y="73.4">20</text>
<text x="101.6" y="75.9">21</text>
<text x="71.7" y="78.5">6</text>
<text x="101.6" y="78.5">22</text>
<text x="101.6" y="81">23</text>
<text x="101.6" y="83.6">24</text>
<text x="71.1" y="84.8">33</text>
<text x="101.6" y="86.1">25</text>
<text x="219.7" y="87.4">10</text>
<text x="249.5" y="89.9">1</text>
<text x="249.5" y="87.4">4</text>
<text x="101.6" y="92.5">15</text>
<text x="219.7" y="95">12</text>
<text x="249.5" y="93.7">5</text>
<text x="101.6" y="96.3">26</text>
<text x="101.6" y="98.8">27</text>
<text x="101.6" y="101.3">28</text>
<text x="220.3" y="101.3">8</text>
<text x="249.5" y="101.3">2</text>
<text x="249.5" y="96.3">6</text>
<text x="101.6" y="103.9">29</text>
<text x="101.6" y="106.4">30</text>
<text x="249.5" y="103.9">3</text>
<text x="249.5" y="106.4">7</text>
<text x="102.2" y="111.5">2</text>
<text x="220.3" y="109">9</text>
<text x="248.9" y="109">11</text>
<text x="102.2" y="114">3</text>
<text x="215.2" y="136.9">2</text>
<text x="233" y="136.9">3</text>
<text x="224.5" y="144.2" transform="rotate(-90 224.5 144.2)">1</text>
<text x="131.4" y="159.8">1</text>
<text x="151.7" y="159.8">5</text>
<text x="98.5" y="167.1" transform="rotate(-90 98.5 167.1)">3</text>
<text x="151.7" y="164.8">2</text>
<text x="151.7" y="162.3">6</text>
<text x="90.9" y="172.2">1</text>
<text x="131.4" y="169.9">3</text>
<text x="151.7" y="169.9">4</text>
<text x="98.5" y="174.7" transform="rotate(-90 98.5 174.7)">2</text>
<text x="24.7" y="182.6">1</text>
<text x="41.2" y="182.6">1</text>
</g>
<text font-size="1.8" fill="#009600" x="129.8" y="127.4">10pF</text>
<g font-size="1.4" fill="#0f0f0f">
<text x="50.8" y="44.2">STM32_NRST</text>
<text x="109.7" y="48.1">Proximity</text>
<text x="112.1" y="53.1">GPIO0</text>
<text x="154.9" y="53.1">STM32_SWDIO</text>
<text x="154.9" y="50.6">STM32_NRST</text>
<text x="109.8" y="58.2">LIGHT_EN</text>
<text x="112.1" y="55.7">GPIO1</text>
<text x="154.9" y="55.7">STM32_SWCLK</text>
<text x="154.9" y="58.2">UART2_TX</text>
<text x="206.5" y="59.5">CAN_TX</text>
<text x="109.5" y="60.8">LIGHT_INT</text>
<text x="112.9" y="63.3">Error</text>
<text x="154.9" y="60.8">UART2_RX</text>
<text x="193.3" y="64.6">CAN_SPEED</text>
<text x="206.3" y="62">CAN_RX</text>
<text x="108.2" y="68.4">CAN_SPEED</text>
<text x="133.5" y="70.9">I2C_SCL</text>
<text x="111" y="76">CAN_RX</text>
<text x="133.5" y="73.5">I2C_SDA</text>
<text x="106.3" y="83.6">STM32_SWCLK</text>
<text x="106.5" y="81.1">STM32_SWDIO</text>
<text x="111.3" y="78.5">CAN_TX</text>
<text x="262" y="87.4">GPIO0</text>
<text x="262" y="90">GPIO1</text>
<text x="258" y="93.8">I2C_SCL</text>
<text x="109.3" y="98.9">UART2_RX</text>
<text x="109.6" y="96.3">UART2_TX</text>
<text x="160" y="98.9">Proximity</text>
<text x="258" y="96.3">I2C_SDA</text>
<text x="160" y="106.5">Error</text>
<text x="157.8" y="159.8">LIGHT_INT</text>
<text x="158.9" y="162.4">I2C_SDA</text>
<text x="158.9" y="164.9">I2C_SCL</text>
<text x="81.3" y="170">LIGHT_EN</text>
</g>
<text font-size="1.4" fill="#0000c2" x="141" y="70.9">(I2C2)</text>
<text font-size="1.4" fill="#840084" x="225.7" y="79.5">_sensors:VL6180X</text>
<g font-size="1.4" fill="#a90000">
<text x="179.1" y="98.8">2</text>
<text x="185.4" y="98.8">1</text>
<text x="179.1" y="106.4">2</text>
<text x="185.4" y="106.4">1</text>
<text x="96.3" y="157.5" transform="rotate(-90 96.3 157.5)">2</text>
<text x="96.3" y="163.8" transform="rotate(-90 96.3 163.8)">1</text>
</g>
</svg>
